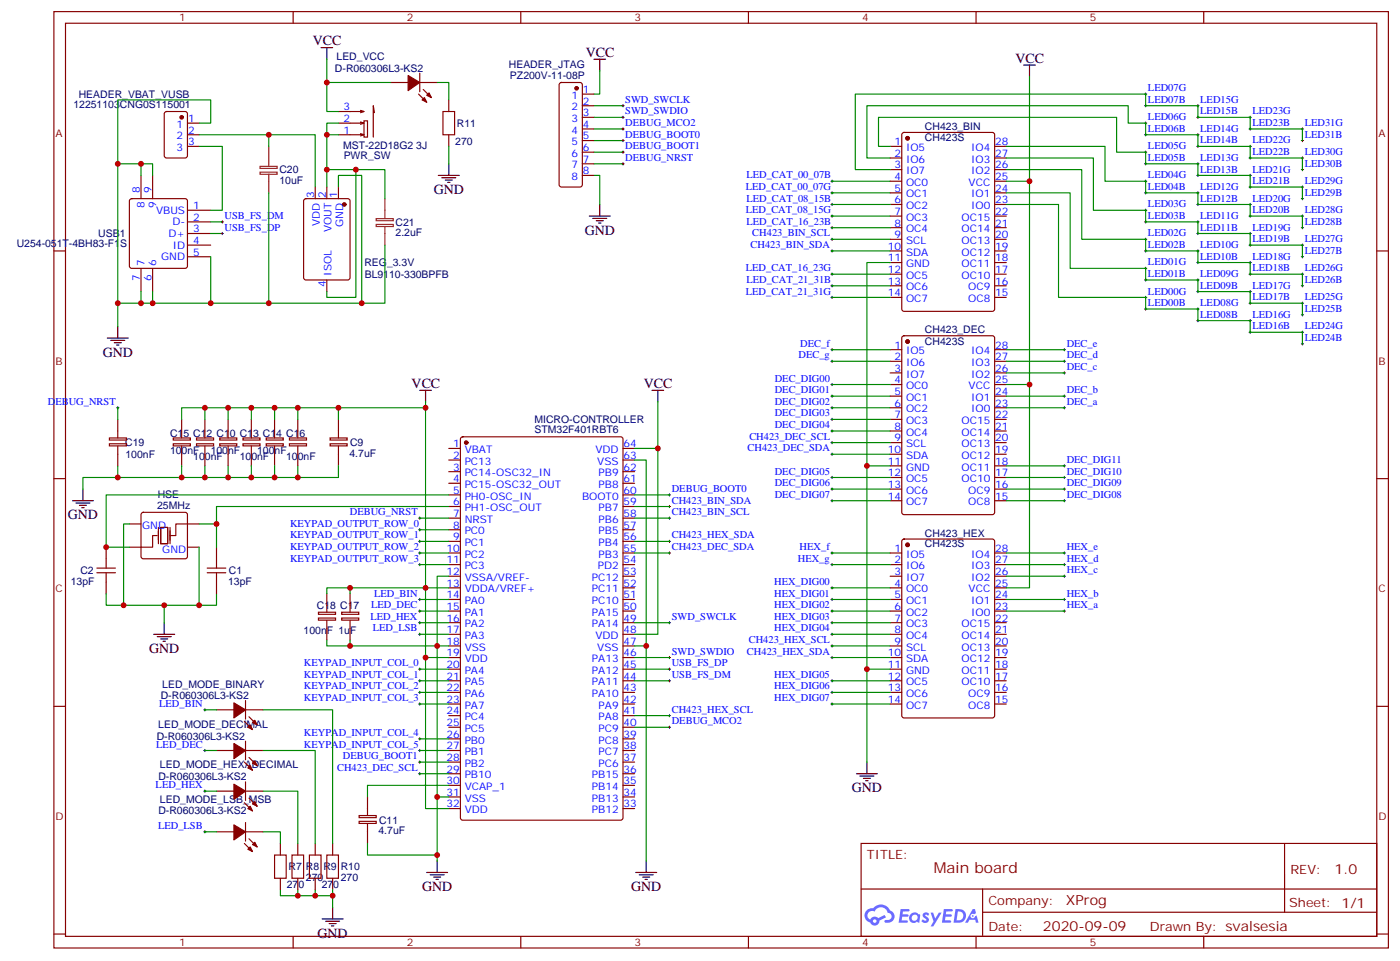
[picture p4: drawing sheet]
<svg xmlns="http://www.w3.org/2000/svg" width="425mm" height="292mm" viewBox="0 0 425 292" stroke-linecap="round" stroke-linejoin="round" font-family="sans-serif">
<g fill="none" stroke="#870000" stroke-width=".35">
<path d="M16.4 3.5h405.3v284.4h-405.3zM19.9 7.1h398.3v277.2h-398.3zM89 3.5v3.6M158.2 3.5v3.6M227.3 3.5v3.6M296.5 3.5v3.6M365.6 3.5v3.6M16.4 76.2h3.5M418.2 76.2h3.5M16.4 145.3h3.5M418.2 145.3h3.5M16.4 214.5h3.5"/>
<path d="M418.2 214.5h3.5M261.5 256.1h156.7v28.2h-156.7zM390.2 256.1v20.9M261.6 270h156.5M298.5 277h119.6M298.5 270v14.1M16.4 283.6h3.5M89 284.3v3.6M158.2 284.3v3.6M227.3 284.3v3.6M296.5 284.3v3.6M365.6 284.3v3.6"/>
<path d="M418.2 283.6h3.5"/>
</g>
<g fill="#5487ff">
<path d="M280.5 277.3a1.22 1.22 0 0 1 1.8 .3l-.4 .5a.47 .47 0 0 0-.4-.4 .47 .47 0 0 0-.5 .2l.2 .3a1.14 1.14 0 0 1 .8 1.7 1.14 1.14 0 0 1-2 0l-.2-.2 .5-.5 .7 .4a.29 .29 0 0 0 .4-.3 .29 .29 0 0 0-.3-.3 1.04 1.04 0 0 1-.6-1.7z"/>
<path d="M273.5 276h2.4l.3 .2-.1 .5-1.8 .1-.2 .8h1.6l.3 .4-.4 .4h-1.6l-.1 1.1h1.7l.2 .3-.2 .3-2.7 .1z"/>
<path d="M286.7 276h2.3l.4 .2-.2 .5-1.8 .1-.1 .8h1.5l.3 .4-.3 .4h-1.6l-.2 1.1h1.7l.2 .3-.2 .3-2.6 .1z"/>
<path d="M295.4 276.1h.7l.4 1.2-.6 .3a.69 .69 0 0 0-1.1 .3 .69 .69 0 0 0 .5 1 .69 .69 0 0 0 .9-.7l.4-.2 .6 2.2h-.8l-.2-.9h-1.7l-.5 .9h-.9z"/>
<path d="M282.7 277.1h.7l.7 1.8 1.1-1.8h.8l-2.5 4.2h-.9l1-1.5z"/>
<path d="M290.2 276.1l-.6 4.1h1.4a2.11 2.11 0 0 0 2.4-2.1 2.11 2.11 0 0 0-2.5-2zM290.9 276.8a1.43 1.43 0 0 1 1.7 1.6 1.43 1.43 0 0 1-2 1.1z"/>
<path d="M276.5 277.7a1.54 1.54 0 0 0 0 2.1 1.54 1.54 0 0 0 2.1 .2l.6 .2 .3-2.3-.1-.2-.5-.1a1.49 1.49 0 0 0-2.4 .1zM276.8 278.7a.95 .95 0 0 1 1.9 0 .95 .95 0 0 1-1.9 0z"/>
<path d="M263.3 276.4a2.18 2.18 0 0 0 1 3.7 1.44 1.44 0 0 0 1.7 1 1.44 1.44 0 0 0 1.1-1.5l2-1-.4-.8-1.9 1a1.47 1.47 0 0 0-2.5 .4 1.39 1.39 0 0 1-.6-1.9 1.39 1.39 0 0 1 2-.5 2.12 2.12 0 0 1 2.1-1.3 2.12 2.12 0 0 1 1.9 1.7 1.14 1.14 0 0 1 1.1 1.4 1.14 1.14 0 0 1-1.6 .8 .43 .43 0 0 0-.6 .3 .43 .43 0 0 0 .4 .5 1.98 1.98 0 0 0 2.6-1.2 1.98 1.98 0 0 0-1.3-2.5 3.1 3.1 0 0 0-5.2-.7l-.9 .1zM265.1 279.7a.55 .55 0 0 1 1.1 0 .55 .55 0 0 1-1.1 0z"/>
<circle cx="295.5" cy="278.1" r=".26"/>
</g>
<g fill="none" stroke="#870000" stroke-width=".35">
<path d="M50.1 34.1l.5-.2h5.6l.7 .4v13l-.4 .6-5.9 .1-.7-.5v-12.9zM56.9 37.4h3.6M109.5 37l1.1 .4h-7.8M109.5 33.5l1.1 .4h-7.8M110.6 36.7h1v4.9h-1zM110.6 37.4l-1.1 .3M110.6 33.9l-1.1 .3M113.7 34.2l-.3-2.1v9.5M118.7 25h5.3M127.1 28.6l2.5 2.4M127.5 25h5.3M127.5 22.2v5.7"/>
<path d="M128.6 27.2l2.4 2.4M134.5 33.9h3.6v7h-3.6zM136.3 30.3v3.6M170.1 25.3l.4-.3h5.7l.5 .3 .2 .5v30.3l-.3 .5-.4 .2h-5.7l-.5-.2-.2-.5v-30.3zM176.9 28.6h3.5M176.9 32.1h3.5M176.9 35.6h3.5M176.9 39.2h3.5M42.8 53.3v7M46.4 53.3v7M56.9 40.9h3.6M56.9 44.4h3.6"/>
<path d="M95.7 56.8v3.5M99.3 56.8v3.5M102.8 56.8v3.5M109.5 40.6l1.1 .3h-7.8M110.6 40.9l-1.1 .4M136.3 40.9v3.5M176.9 42.7h3.5M176.9 46.2h3.5M176.9 49.7h3.5M176.9 53.3h3.5M270.4 44.4h3.5M270.4 48h3.5"/>
<path d="M270.4 51.5h3.5M270.4 55h3.5M270.4 58.6h3.5M274.1 40.4l.5-.2h26.8l.7 .4v53.2l-.4 .7h-27.1l-.6-.4-.1-53.2zM302.1 44.4h3.5M302.1 48h3.5M302.1 51.5h3.5M302.1 55h3.5M302.1 58.6h3.5M39.5 60.5l.5-.2h16.2l.5 .2 .2 .5v19.8l-.2 .5-.5 .2h-16.2l-.5-.2-.2-.5v-19.8zM56.9 78h7.1M56.9 74.4h7.1"/>
<path d="M56.9 70.9h7.1M56.9 67.4h7.1M56.9 63.9h7.1M92.5 60.5l.4-.2h12.7l.7 .5v23.5l-.4 .7h-13l-.6-.4-.1-23.6zM270.4 62.1h3.5M270.4 65.6h3.5M270.4 69.1h3.5M270.4 72.7h3.5M270.4 76.2h3.5M270.4 79.7h3.5M302.1 62.1h3.5M302.1 65.6h3.5"/>
<path d="M302.1 69.1h3.5M302.1 72.7h3.5M302.1 76.2h3.5M302.1 79.7h3.5M42.8 81.5v7M46.4 81.5v7M99.3 85v3.5M270.4 83.3h3.5M270.4 86.8h3.5M270.4 90.3h3.5M302.1 83.3h3.5M302.1 86.8h3.5"/>
<path d="M302.1 90.3h3.5M270.4 106.2h3.5M270.4 109.7h3.5M270.4 113.2h3.5M270.4 116.8h3.5M274.1 102.2l.5-.2h26.8l.7 .4v53.2l-.4 .6-27.1 .1-.6-.5-.1-53.1zM302.1 106.2h3.5M302.1 109.7h3.5M302.1 113.2h3.5M302.1 116.8h3.5M33.2 134.8h5.2v.6h-5.2zM33.2 133h5.2v.6h-5.2z"/>
<path d="M35.8 127.4v5.6M35.8 135.5v6M52.6 134.8h5.2v.6h-5.2zM52.6 133h5.2v.6h-5.2zM55.2 127.4v5.6M55.2 135.5v6M59.7 134.8h5.2v.6h-5.2zM59.7 133h5.2v.6h-5.2zM62.2 127.4v5.6M62.2 135.5v6M66.7 134.8h5.2v.6h-5.2zM66.7 133h5.2v.6h-5.2z"/>
<path d="M69.3 127.4v5.6M69.3 135.5v6M73.8 134.8h5.2v.6h-5.2zM73.8 133h5.2v.6h-5.2zM76.3 127.4v5.6M76.3 135.5v6M80.9 134.8h5.1v.6h-5.1zM80.9 133h5.1v.6h-5.1zM83.4 127.4v5.6M83.4 135.5v6M87.9 134.8h5.2v.6h-5.2zM87.9 133h5.2v.6h-5.2z"/>
<path d="M90.5 127.4v5.6M90.5 135.5v6M100.3 134.8h5.1v.6h-5.1zM100.3 133h5.1v.6h-5.1zM102.8 127.4v5.6M102.8 135.5v6M136.3 136.2h3.5M136.3 139.7h3.5M140.1 132.9l.4-.3h48l.7 .5v115.3l-.4 .6-48.3 .1-.6-.5-.1-115.3zM189.2 136.2h3.6M189.2 139.7h3.6M270.4 120.3h3.5"/>
<path d="M270.4 123.8h3.5M270.4 127.4h3.5M270.4 130.9h3.5M270.4 134.4h3.5M270.4 137.9h3.5M302.1 120.3h3.5M302.1 123.8h3.5M302.1 127.4h3.5M302.1 130.9h3.5M302.1 134.4h3.5M302.1 137.9h3.5M39.3 159.1h3.5"/>
<path d="M43.1 155.8l.4-.2h12.7l.5 .2 .2 .5v12.7l-.2 .5-.5 .2h-12.7l-.5-.2-.2-.5v-12.7zM60.5 159.1h-7.1v3.5h-1.8M136.3 143.2h3.5M136.3 146.8h3.5M136.3 150.3h3.5M136.3 153.8h3.5M136.3 157.3h3.5M189.2 143.2h3.6M189.2 146.8h3.6M189.2 150.3h3.6M189.2 153.8h3.6M189.2 157.3h3.6"/>
<path d="M270.4 141.5h3.5M270.4 145h3.5M270.4 148.5h3.5M270.4 152h3.5M302.1 141.5h3.5M302.1 145h3.5M302.1 148.5h3.5M302.1 152h3.5M29.4 172.5h5.7M29.4 173.9h5.7M32.2 166.2v6.3M32.2 173.9v6.4"/>
<path d="M47.8 162.6h-1.4v3.6h-7.1M48.1 160.2v4.9M48.8 160.2h2.1v4.9h-2.1zM51.6 160.2v4.9M56.9 166.2h3.6M62.9 172.5h5.7M62.9 173.9h5.7M65.8 166.2v6.3M65.8 173.9v6.4M136.3 160.9h3.5M136.3 164.4h3.5M136.3 167.9h3.5"/>
<path d="M136.3 171.4h3.5M136.3 175h3.5M136.3 178.5h3.5M189.2 160.9h3.6M189.2 164.4h3.6M189.2 167.9h3.6M189.2 171.4h3.6M189.2 175h3.6M189.2 178.5h3.6M270.4 167.9h3.5M270.4 171.4h3.5M270.4 175h3.5"/>
<path d="M270.4 178.5h3.5M274.1 163.9l.5-.2h26.8l.7 .4v53.2l-.4 .7h-27.1l-.6-.4-.1-53.2zM302.1 167.9h3.5M302.1 171.4h3.5M302.1 175h3.5M302.1 178.5h3.5M96.7 187.7h5.2v.6h-5.2zM96.7 185.9h5.2v.6h-5.2zM99.3 180.3v5.6M99.3 188.4v6M103.8 187.7h5.2v.6h-5.2zM103.8 185.9h5.2v.6h-5.2z"/>
<path d="M106.3 180.3v5.6M106.3 188.4v6M136.3 182h3.5M136.3 185.6h3.5M136.3 189.1h3.5M136.3 192.6h3.5M136.3 196.1h3.5M136.3 199.7h3.5M189.2 182h3.6M189.2 185.6h3.6M189.2 189.1h3.6M189.2 192.6h3.6"/>
<path d="M189.2 196.1h3.6M189.2 199.7h3.6M270.4 182h3.5M270.4 185.6h3.5M270.4 189.1h3.5M270.4 192.6h3.5M270.4 196.1h3.5M270.4 199.7h3.5M302.1 182h3.5M302.1 185.6h3.5M302.1 189.1h3.5M302.1 192.6h3.5"/>
<path d="M302.1 196.1h3.5M302.1 199.7h3.5M65.8 215.5h5.2M74.2 219.1l2.5 2.4M74.6 212.7v5.7M74.6 215.5h5.3M75.6 217.7l2.5 2.4M136.3 203.2h3.5M136.3 206.7h3.5M136.3 210.3h3.5M136.3 213.8h3.5M136.3 217.3h3.5"/>
<path d="M189.2 203.2h3.6M189.2 206.7h3.6M189.2 210.3h3.6M189.2 213.8h3.6M189.2 217.3h3.6M270.4 203.2h3.5M270.4 206.7h3.5M270.4 210.3h3.5M270.4 213.8h3.5M302.1 203.2h3.5M302.1 206.7h3.5M302.1 210.3h3.5"/>
<path d="M302.1 213.8h3.5M65.8 227.9h5.2M74.2 231.4l2.5 2.5M74.6 227.9h5.3M74.6 225.1v5.6M74.6 237.4v5.7M75.6 230l2.5 2.5M136.3 220.8h3.5M136.3 224.4h3.5M136.3 227.9h3.5M136.3 231.4h3.5M136.3 235h3.5"/>
<path d="M136.3 238.5h3.5M189.2 220.8h3.6M189.2 224.4h3.6M189.2 227.9h3.6M189.2 231.4h3.6M189.2 235h3.6M189.2 238.5h3.6M65.8 252.6h5.2M65.8 240.2h5.2M74.2 256.1l2.5 2.5M74.2 243.8l2.5 2.4M74.6 252.6h5.3"/>
<path d="M74.6 249.8v5.6M74.6 240.2h5.3M75.6 254.7l2.5 2.5M75.6 242.4l2.5 2.4M83.4 259.6h3.5v7.1h-3.5zM85.2 256.1v3.5M88.7 259.6h3.5v7.1h-3.5zM90.5 256.1v3.5M94 259.6h3.5v7.1h-3.5zM95.7 256.1v3.5M99.3 259.6h3.5v7.1h-3.5zM101 256.1v3.5"/>
<path d="M109.1 249.4h5.2v.6h-5.2zM109.1 247.7h5.2v.6h-5.2zM111.6 242v5.7M111.6 250.1v6M136.3 242h3.5M136.3 245.5h3.5M189.2 242h3.6M189.2 245.5h3.6M85.2 266.7v3.5M90.5 266.7v3.5M95.7 266.7v3.5M101 266.7v3.5"/>
</g>
<g fill="#870000" stroke="#870000" stroke-width=".35">
<path d="M76.7 256.5l.7-.7 .7 1.4z"/>
<path d="M75.3 257.9l.7-.7 .7 1.4z"/>
<path d="M71 250.5l3.6 2.1-3.6 2.5z"/>
<path d="M76.7 244.1l.7-.7 .7 1.4z"/>
<path d="M75.3 245.5l.7-.7 .7 1.4z"/>
<path d="M71 238.1l3.6 2.1-3.6 2.5z"/>
<path d="M76.7 231.8l.7-.7 .7 1.4z"/>
<path d="M75.3 233.2l.7-.7 .7 1.4z"/>
<path d="M71 225.8l3.6 2.1-3.6 2.5z"/>
<path d="M76.7 219.4l.7-.7 .7 1.4z"/>
<path d="M76 220.1l.7 1.4-1.4-.7z"/>
<path d="M71 213.4l3.6 2.1-3.6 2.5z"/>
<path d="M129.6 28.9l.7-.7 .7 1.4z"/>
<path d="M128.2 30.3l.7-.7 .7 1.4z"/>
<path d="M124 22.9l3.5 2.1-3.5 2.5z"/>
<circle cx="141.6" cy="134.4" r=".53"/>
<circle cx="55.2" cy="35.6" r=".53"/>
<circle cx="275.7" cy="42" r=".53"/>
<circle cx="275.7" cy="103.7" r=".53"/>
<circle cx="275.7" cy="165.5" r=".53"/>
<circle cx="104.6" cy="62.1" r=".53"/>
<circle cx="175.1" cy="26.8" r=".53"/>
</g>
<g fill="none" stroke="#000" stroke-width=".35">
<path d="M97.5 14.5h3.5M99.3 14.5v3.5M180.4 18h3.5M182.2 18v3.5M310.9 19.8h3.6M312.7 19.8v3.5M133.1 53.3h6.4M134.2 54h4.2M135.3 54.7h2.1M136 55.4h.7M136.3 49.7v3.6M179 65.6h6.3"/>
<path d="M180.1 66.3h4.2M181.1 67h2.1M181.8 67.7h.7M182.2 62.1v3.5M35.8 99.1v3.6M32.6 102.7h6.3M33.7 103.4h4.2M34.7 104.1h2.1M35.4 104.8h.7M127.5 118.5h3.5M129.3 118.5v3.6M198 118.5h3.6"/>
<path d="M199.8 118.5v3.6M22 152h6.4M23.1 152.8h4.2M24.1 153.5h2.1M24.8 154.2h.7M25.2 148.5v3.5M46.7 192.6h6.4M47.8 193.3h4.2M48.8 194h2.1M49.5 194.7h.7M49.9 189.1v3.5M260.1 235h6.4"/>
<path d="M261.2 235.7h4.2M262.3 236.4h2.1M263 237.1h.7M263.3 231.4v3.6M97.9 279h6.3M98.9 279.8h4.3M101 275.5v3.5M129.6 264.9h6.4M130.7 265.6h4.2M131.7 266.3h2.1M132.4 267.1h.7M132.8 261.4v3.5"/>
<path d="M193.1 264.9h6.4M194.2 265.6h4.2M195.2 266.3h2.1M195.9 267.1h.7M196.3 261.4v3.5M100 280.5h2.1M100.7 281.2h.7"/>
</g>
<g fill="none" stroke="#008700" stroke-width=".35">
<path d="M99.3 18v15.9h3.5M60.5 37.4h3.5v-7.1h-28.2v19.4M99.3 25h19.4M102.8 37.4h-3.5v19.4M132.8 25h3.5v5.3M180.4 32.1h8.8M180.4 35.6h8.8M180.4 39.2h8.8M182.2 21.5v7.1h-1.8M312.7 23.3v31.7h-7.1M42.8 49.7v3.6M46.4 53.3v-3.6h-10.6v42.4h28.2v-14.1"/>
<path d="M60.5 40.9h35.2v15.9M60.5 44.4h7v19.5h-3.5M81.6 40.9v3.5M81.6 58.6v33.5M99.3 40.9h3.5M99.3 51.5h17.6v8.8M102.8 56.8v-3.5h7.1v38.8h-45.9M108.1 51.5v38.8h-8.8v-1.8M136.3 44.4v5.3M180.4 53.3h1.8v8.8M180.4 49.7h8.8M180.4 42.7h8.8"/>
<path d="M180.4 46.2h8.8M252.7 55h17.7M252.7 58.6h17.7M270.4 44.4h-3.6v-8.8h72.4v10.6h8.8v3.5h15.9v3.6h15.8v3.5h15.9v3.5M270.4 48h-7.1v-15.9h79.4v5.3h5.3v3.5h15.9v3.5h15.8v3.6h15.9v3.5M305.6 58.6h19.4v22.9h23v3.5h15.9v3.5h15.8v3.6h15.9v3.5M305.6 51.5h23v21.2h19.4v3.5h15.9v3.5h15.8v3.6h15.9v3.5M305.6 48h26.5v15.9h15.9v3.5h15.9v3.5h15.8v3.5h15.9v3.6M305.6 44.4h30v10.6h12.4v3.6h15.9v3.5h15.8v3.5h15.9v3.5M312.7 55v61.8h-7.1M395.6 42.7v-3.5h-15.9v-3.6h-15.8v-3.5h-15.9v-3.5h-88.2v22.9h10.6M64 67.4h3.5"/>
<path d="M64 70.9h3.5M116.9 74.4v17.7h-7M252.7 62.1h17.7M252.7 65.6h17.7M252.7 69.1h17.7M252.7 72.7h17.7M252.7 76.2h17.7M270.4 79.7h-7.1v61.8M305.6 62.1h15.9v28.2h26.5v3.5h15.9v3.6h15.8v3.5h15.9v3.5M35.8 92.1v7M42.8 88.5v3.6M46.4 88.5v3.6"/>
<path d="M252.7 83.3h17.7M252.7 86.8h17.7M252.7 90.3h17.7M252.7 106.2h17.7M252.7 109.7h17.7M252.7 116.8h17.7M305.6 106.2h17.7M305.6 109.7h17.7M305.6 113.2h17.7M312.7 116.8v61.7h-7.1M35.8 123.8v3.6M62.2 123.8v3.6"/>
<path d="M69.3 123.8v3.6M76.3 123.8v3.6M83.4 123.8v3.6M90.5 123.8v3.6M102.8 123.8v3.6M129.3 122.1v77.6h7M129.3 123.8h-74.1v3.6M192.8 139.7h3.5v121.7M192.8 136.2h7M199.8 122.1v70.5h-7M252.7 120.3h17.7M252.7 123.8h17.7"/>
<path d="M252.7 127.4h17.7M252.7 130.9h17.7M252.7 137.9h17.7M252.7 134.4h17.7M305.6 120.3h17.7M305.6 123.8h17.7M35.8 141.5v3.5h19.4M35.8 145h-10.6v3.5M39.3 159.1h-1.8v24.7M55.2 141.5v3.5h47.6v-3.5M62.2 141.5v3.5M65.8 159.1v7.1"/>
<path d="M69.3 141.5v3.5M76.3 141.5v3.5M83.4 141.5v3.5M90.5 141.5v3.5M127.5 157.3h8.8M136.3 150.3h-104.1v15.9h7.1M136.3 153.8h-70.5v5.3h-5.3M192.8 150.3h10.5M192.8 157.3h10.5M192.8 153.8h10.5M252.7 145h17.7M252.7 148.5h17.7"/>
<path d="M252.7 152h17.7M270.4 141.5h-7.1v61.7M305.6 145h17.7M305.6 148.5h17.7M305.6 152h17.7M305.6 141.5h17.7M60.5 166.2v17.6M106.3 178.5h-7v1.8M127.5 171.4h8.8M127.5 167.9h8.8M127.5 164.4h8.8M127.5 160.9h8.8"/>
<path d="M136.3 175h-3.5v21.1h-33.5v-1.7M136.3 178.5h-30v1.8M192.8 167.9h10.5M192.8 164.4h10.5M252.7 171.4h17.7M252.7 167.9h17.7M252.7 178.5h17.7M305.6 175h17.7M305.6 171.4h17.7M305.6 167.9h17.7M32.2 180.3v3.5h17.7M65.8 180.3v3.5h-15.9v5.3"/>
<path d="M106.3 194.4v1.7M127.5 185.6h8.8M127.5 182h8.8M127.5 189.1h8.8M127.5 192.6h8.8M129.3 199.7v45.8h7M136.3 196.1h-3.5v45.9M192.8 199.7h10.5M192.8 196.1h3.5M192.8 189.1h10.5M252.7 199.7h17.7M252.7 196.1h17.7"/>
<path d="M252.7 185.6h17.7M252.7 182h17.7M252.7 189.1h17.7M252.7 192.6h17.7M305.6 185.6h17.7M305.6 182h17.7M62.2 215.5h3.6M79.9 215.5h21.1v40.6M127.5 206.7h8.8M127.5 203.2h8.8M127.5 210.3h8.8M127.5 213.8h8.8"/>
<path d="M192.8 206.7h10.5M192.8 203.2h10.5M192.8 217.3h10.5M252.7 206.7h17.7M252.7 210.3h17.7M252.7 213.8h17.7M270.4 203.2h-7.1v28.2M62.2 227.9h3.6M79.9 227.9h15.8v28.2M127.5 231.4h8.8M127.5 235h8.8M127.5 227.9h8.8"/>
<path d="M127.5 224.4h8.8M136.3 238.5h-24.7v3.5M192.8 220.8h10.5M62.2 252.6h3.6M62.2 240.2h3.6M79.9 252.6h5.3v3.5M79.9 240.2h10.6v15.9M111.6 256.1v3.5h21.2M136.3 242h-3.5v19.4M85.2 270.2v1.8h15.8v-1.8M90.5 270.2v1.8M95.7 270.2v1.8"/>
<path d="M101 272v3.5"/>
</g>
<g fill="none" stroke="#000" stroke-width=".3">
<path d="M188.9 32.1h.7M188.9 35.6h.7M188.9 39.2h.7M189.2 31.8v.7M189.2 35.3v.7M189.2 38.8v.7M347.6 37.4h.7M347.6 28.6h.7M347.6 32.1h.7M348 28.2v.7M348 31.8v.7M348 37v.7"/>
<path d="M363.5 32.1h.7M363.5 35.6h.7M363.9 31.8v.7M363.9 35.3v.7M379.4 35.6h.7M379.4 39.2h.7M379.7 35.3v.7M379.7 38.8v.7M395.3 39.2h.7M395.6 38.8v.7M188.9 46.2h.7M188.9 49.7h.7"/>
<path d="M188.9 42.7h.7M189.2 42.3v.7M189.2 45.9v.7M189.2 49.4v.7M252.4 55h.7M252.4 58.6h.7M252.7 54.7v.7M252.7 58.2v.7M347.6 55h.7M347.6 46.2h.7M347.6 58.6h.7M347.6 49.7h.7"/>
<path d="M347.6 40.9h.7M348 40.6v.7M348 45.9v.7M348 49.4v.7M348 54.7v.7M348 58.2v.7M363.5 58.6h.7M363.5 49.7h.7M363.5 40.9h.7M363.5 44.4h.7M363.5 53.3h.7M363.9 40.6v.7"/>
<path d="M363.9 44.1v.7M363.9 49.4v.7M363.9 52.9v.7M363.9 58.2v.7M379.4 44.4h.7M379.4 53.3h.7M379.4 48h.7M379.4 56.8h.7M379.7 44.1v.7M379.7 47.6v.7M379.7 52.9v.7M379.7 56.4v.7"/>
<path d="M395.3 48h.7M395.3 56.8h.7M395.3 42.7h.7M395.3 51.5h.7M395.6 42.3v.7M395.6 47.6v.7M395.6 51.2v.7M395.6 56.4v.7M395.6 60v.7M67.2 70.9h.7M67.2 67.4h.7M67.5 67v.7"/>
<path d="M67.5 70.6v.7M252.4 72.7h.7M252.4 76.2h.7M252.4 62.1h.7M252.4 65.6h.7M252.4 69.1h.7M252.7 61.7v.7M252.7 65.3v.7M252.7 68.8v.7M252.7 72.3v.7M252.7 75.8v.8M347.6 67.4h.7"/>
<path d="M347.6 72.7h.7M347.6 63.9h.7M347.6 76.2h.7M348 63.5v.7M348 67v.7M348 72.3v.7M348 75.8v.8M363.5 70.9h.7M363.5 67.4h.7M363.5 76.2h.7M363.5 62.1h.7M363.5 79.7h.7"/>
<path d="M363.9 61.7v.7M363.9 67v.7M363.9 70.6v.7M363.9 75.8v.8M363.9 79.4v.7M379.4 70.9h.7M379.4 62.1h.7M379.4 79.7h.7M379.4 65.6h.7M379.4 74.4h.7M379.7 61.7v.7M379.7 65.3v.7"/>
<path d="M379.7 70.6v.7M379.7 74.1v.7M379.7 79.4v.7M395.3 65.6h.7M395.3 74.4h.7M395.3 60.3h.7M395.3 69.1h.7M395.3 78h.7M395.6 65.3v.7M395.6 68.8v.7M395.6 74.1v.7M395.6 77.6v.7"/>
<path d="M252.4 90.3h.7M252.4 83.3h.7M252.4 86.8h.7M252.7 82.9v.7M252.7 86.4v.7M252.7 90v.7M347.6 90.3h.7M347.6 81.5h.7M347.6 93.8h.7M347.6 85h.7M348 81.1v.7M348 84.7v.7"/>
<path d="M348 90v.7M348 93.5v.7M363.5 93.8h.7M363.5 85h.7M363.5 88.5h.7M363.5 97.4h.7M363.9 84.7v.7M363.9 88.2v.7M363.9 93.5v.7M363.9 97v.7M379.4 88.5h.7M379.4 97.4h.7"/>
<path d="M379.4 83.3h.7M379.4 92.1h.7M379.7 82.9v.7M379.7 88.2v.7M379.7 91.7v.7M379.7 97v.7M395.3 83.3h.7M395.3 92.1h.7M395.3 86.8h.7M395.3 95.6h.7M395.6 82.9v.7M395.6 86.4v.7"/>
<path d="M395.6 91.7v.7M395.6 95.2v.8M252.4 116.8h.7M252.4 109.7h.7M252.4 106.2h.7M252.7 105.8v.7M252.7 109.4v.7M252.7 116.4v.7M252.7 119.9v.7M322.9 109.7h.7M322.9 106.2h.7M322.9 113.2h.7"/>
<path d="M323.3 105.8v.7M323.3 109.4v.7M323.3 112.9v.7M323.3 119.9v.7M379.4 100.9h.7M379.7 100.5v.7M395.3 100.9h.7M395.3 104.4h.7M395.6 100.5v.7M395.6 104.1v.7M35.4 123.8h.7M35.8 123.5v.7"/>
<path d="M252.4 130.9h.7M252.4 127.4h.7M252.4 123.8h.7M252.4 120.3h.7M252.4 137.9h.7M252.4 134.4h.7M252.7 123.5v.7M252.7 127v.7M252.7 130.5v.7M252.7 134.1v.7M252.7 137.6v.7M322.9 123.8h.7"/>
<path d="M322.9 120.3h.7M323.3 123.5v.7M127.1 157.3h.7M127.5 157v.7M203 157.3h.7M203 150.3h.7M203 153.8h.7M203.3 149.9v.7M203.3 153.5v.7M203.3 157v.7M252.4 145h.7M252.4 148.5h.7"/>
<path d="M252.4 152h.7M252.7 144.6v.7M252.7 148.2v.7M252.7 151.7v.7M322.9 141.5h.7M322.9 145h.7M322.9 148.5h.7M322.9 152h.7M323.3 141.1v.7M323.3 144.6v.7M323.3 148.2v.7M323.3 151.7v.7"/>
<path d="M127.1 171.4h.7M127.1 167.9h.7M127.1 164.4h.7M127.1 160.9h.7M127.5 160.5v.7M127.5 164v.7M127.5 167.6v.7M127.5 171.1v.7M203 167.9h.7M203 164.4h.7M203.3 164v.7M203.3 167.6v.7"/>
<path d="M252.4 178.5h.7M252.4 171.4h.7M252.4 167.9h.7M252.7 167.6v.7M252.7 171.1v.7M252.7 178.2v.7M322.9 171.4h.7M322.9 167.9h.7M322.9 175h.7M323.3 167.6v.7M323.3 171.1v.7M323.3 174.6v.7"/>
<path d="M127.1 192.6h.7M127.1 189.1h.7M127.1 185.6h.7M127.1 182h.7M127.5 181.7v.7M127.5 185.2v.7M127.5 188.7v.7M127.5 192.3v.7M203 199.7h.7M203 189.1h.7M203.3 188.7v.7M203.3 199.3v.7"/>
<path d="M252.4 199.7h.7M252.4 192.6h.7M252.4 189.1h.7M252.4 185.6h.7M252.4 182h.7M252.4 196.1h.7M252.7 181.7v.7M252.7 185.2v.7M252.7 188.7v.7M252.7 192.3v.7M252.7 195.8v.7M252.7 199.3v.7"/>
<path d="M322.9 185.6h.7M322.9 182h.7M323.3 181.7v.7M323.3 185.2v.7M61.9 215.5h.7M62.2 215.2v.7M127.1 206.7h.7M127.1 203.2h.7M127.1 213.8h.7M127.1 210.3h.7M127.5 202.8v.8M127.5 206.4v.7"/>
<path d="M127.5 209.9v.7M127.5 213.4v.7M203 206.7h.7M203 203.2h.7M203 217.3h.7M203.3 202.8v.8M203.3 206.4v.7M203.3 217v.7M252.4 206.7h.7M252.4 213.8h.7M252.4 210.3h.7M252.7 206.4v.7"/>
<path d="M252.7 209.9v.7M252.7 213.4v.7M61.9 227.9h.7M62.2 227.5v.7M62.2 239.9v.7M127.1 231.4h.7M127.1 235h.7M127.1 227.9h.7M127.1 224.4h.7M127.5 224v.7M127.5 227.5v.7M127.5 231.1v.7"/>
<path d="M127.5 234.6v.7M203 220.8h.7M203.3 220.5v.7M61.9 240.2h.7M61.9 252.6h.7M62.2 252.2v.7"/>
</g>
<path d="M79 50.5h5.2v.7h-5.2zM79 52.3h5.2v.6h-5.2zM81.6 44.4v6M81.6 52.9v5.7M114.3 66.4h5.2v.6h-5.2zM114.3 68.2h5.2v.6h-5.2zM116.9 60.3v6M116.9 68.8v5.6" fill="none" stroke="#8c2424" stroke-width=".35"/>
<g fill="#c00">
<circle cx="129.3" cy="199.7" r=".88"/>
<circle cx="132.8" cy="242" r=".88"/>
<circle cx="199.8" cy="136.2" r=".88"/>
<circle cx="196.3" cy="196.1" r=".88"/>
<circle cx="64" cy="92.1" r=".88"/>
<circle cx="42.8" cy="49.7" r=".88"/>
<circle cx="35.8" cy="92.1" r=".88"/>
<circle cx="99.3" cy="40.9" r=".88"/>
<circle cx="35.8" cy="49.7" r=".88"/>
<circle cx="42.8" cy="92.1" r=".88"/>
<circle cx="46.4" cy="92.1" r=".88"/>
<circle cx="263.3" cy="203.2" r=".88"/>
<circle cx="263.3" cy="141.5" r=".88"/>
<circle cx="312.7" cy="55" r=".88"/>
<circle cx="312.7" cy="116.8" r=".88"/>
<circle cx="132.8" cy="259.6" r=".88"/>
<circle cx="90.5" cy="145" r=".88"/>
<circle cx="83.4" cy="145" r=".88"/>
<circle cx="76.3" cy="145" r=".88"/>
<circle cx="69.3" cy="145" r=".88"/>
<circle cx="129.3" cy="123.8" r=".88"/>
<circle cx="62.2" cy="123.8" r=".88"/>
<circle cx="69.3" cy="123.8" r=".88"/>
<circle cx="76.3" cy="123.8" r=".88"/>
<circle cx="83.4" cy="123.8" r=".88"/>
<circle cx="90.5" cy="123.8" r=".88"/>
<circle cx="102.8" cy="123.8" r=".88"/>
<circle cx="62.2" cy="145" r=".88"/>
<circle cx="132.8" cy="196.1" r=".88"/>
<circle cx="106.3" cy="196.1" r=".88"/>
<circle cx="95.7" cy="272" r=".88"/>
<circle cx="90.5" cy="272" r=".88"/>
<circle cx="101" cy="272" r=".88"/>
<circle cx="99.3" cy="25" r=".88"/>
<circle cx="37.5" cy="183.8" r=".88"/>
<circle cx="32.2" cy="166.2" r=".88"/>
<circle cx="49.9" cy="183.8" r=".88"/>
<circle cx="60.5" cy="183.8" r=".88"/>
<circle cx="65.8" cy="159.1" r=".88"/>
<circle cx="55.2" cy="145" r=".88"/>
<circle cx="35.8" cy="145" r=".88"/>
<circle cx="81.6" cy="40.9" r=".88"/>
<circle cx="81.6" cy="92.1" r=".88"/>
<circle cx="99.3" cy="51.5" r=".88"/>
<circle cx="109.9" cy="92.1" r=".88"/>
<circle cx="129.3" cy="178.5" r=".88"/>
<circle cx="106.3" cy="178.5" r=".88"/>
<circle cx="108.1" cy="51.5" r=".88"/>
</g>
<text font-size="4.6" fill="#800" x="283.6" y="265.1">Main board</text>
<g font-size="4.2">
<text x="95" y="13.8">VCC</text>
<text x="177.9" y="17.3">VCC</text>
<text x="308.5" y="19.1">VCC</text>
<text x="131.7" y="58.9">GND</text>
<text x="177.6" y="71.3">GND</text>
<text x="31.2" y="108.3">GND</text>
<text x="125" y="117.8">VCC</text>
<text x="195.6" y="117.8">VCC</text>
<text x="20.6" y="157.7">GND</text>
<text x="45.3" y="198.3">GND</text>
<text x="258.7" y="240.6">GND</text>
<text x="128.2" y="270.6">GND</text>
<text x="191.7" y="270.6">GND</text>
<text x="96.4" y="284.7">GND</text>
</g>
<g font-size="4.2" fill="#800">
<text x="405.3" y="265.4">1.0</text>
<text x="323.7" y="274.9">XProg</text>
<text x="316.8" y="282.7">2020-09-09</text>
</g>
<g font-size="3.9" fill="#800">
<text x="263.3" y="260.7">TITLE:</text>
<text x="391.9" y="265.4">REV:</text>
<text x="300.2" y="274.9">Company:</text>
<text x="391.6" y="275.5">Sheet: 1/1</text>
<text x="300.2" y="282.6">Date:</text>
<text x="349.3" y="282.7">Drawn By: svalsesia</text>
</g>
<g font-size="3.2" fill="#800">
<text x="54.5" y="6.5">1</text>
<text x="123.6" y="6.5">2</text>
<text x="192.8" y="6.5">3</text>
<text x="261.9" y="6.5">4</text>
<text x="331" y="6.5">5</text>
<text x="16.9" y="41.6">A</text>
<text x="418.7" y="41.6">A</text>
<text x="16.9" y="110.8">B</text>
<text x="418.7" y="110.8">B</text>
<text x="16.9" y="179.9">C</text>
<text x="418.7" y="179.9">C</text>
<text x="16.9" y="249.1">D</text>
<text x="418.7" y="249.1">D</text>
<text x="54.5" y="287.3">1</text>
<text x="123.6" y="287.3">2</text>
<text x="192.8" y="287.3">3</text>
<text x="261.9" y="287.3">4</text>
<text x="331" y="287.3">5</text>
</g>
<g font-size="3.2" fill="#000080">
<text x="101.7" y="21.8">D-R060306L3-KS2</text>
<text x="102.2" y="18.3">LED_VCC</text>
<text x="154.6" y="20.8">HEADER_JTAG</text>
<text x="154.9" y="24">PZ200V-11-08P</text>
<text x="23.9" y="29.6">HEADER_VBAT_VUSB</text>
<text x="22.3" y="32.8">12251103CNG0S115001</text>
<text x="138.8" y="38.5">R11</text>
<text x="281" y="39.5">CH423_BIN</text>
<text x="104.2" y="45.2">MST-22D18G2 3J</text>
<text x="138.3" y="43.9">270</text>
<text x="281" y="42.7">CH423S</text>
<text x="84.9" y="52.7">C20</text>
<text x="104.4" y="48.3">PWR_SW</text>
<text x="84.9" y="55.8">10uF</text>
<text x="120.2" y="71.7">2.2uF</text>
<text x="120.2" y="68.6">C21</text>
<text x="5.1" y="75">U254-051T-4BH83-F1S</text>
<text x="29.8" y="72.1">USB1</text>
<text x="110.7" y="80.8">REG_3.3V</text>
<text x="110.8" y="84.4">BL9110-330BPFB</text>
<text x="281" y="101.2">CH423_DEC</text>
<text x="281" y="104.8">CH423S</text>
<text x="162.3" y="131.6">STM32F401RBT6</text>
<text x="162.3" y="128.4">MICRO-CONTROLLER</text>
<text x="38" y="135.6">C19</text>
<text x="51.6" y="137.9">100nF</text>
<text x="51.6" y="132.6">C15 C12 C10 C13 C14 C16</text>
<text x="64" y="137.9">100nF</text>
<text x="78.1" y="137.9">100nF</text>
<text x="106.3" y="135.6">C9</text>
<text x="38.1" y="139.1">100nF</text>
<text x="58.7" y="139.7">100nF</text>
<text x="72.8" y="139.7">100nF</text>
<text x="86.9" y="139.7">100nF</text>
<text x="106.2" y="138.7">4.7uF</text>
<text x="47.7" y="154.5">25MHz</text>
<text x="47.9" y="151.3">HSE</text>
<text x="281" y="166.2">CH423S</text>
<text x="281" y="163">CH423_HEX</text>
<text x="21.5" y="177.6">13pF</text>
<text x="24.4" y="174.3">C2</text>
<text x="69.3" y="177.6">13pF</text>
<text x="69.5" y="174.3">C1</text>
<text x="96.3" y="185">C18 C17</text>
<text x="92.2" y="192.6">100nF 1uF</text>
<text x="49.3" y="208.8">LED_MODE_BINARY</text>
<text x="48.8" y="212.3">D-R060306L3-KS2</text>
<text x="48.1" y="221.2">LED_MODE_DECIMAL</text>
<text x="47.6" y="224.6">D-R060306L3-KS2</text>
<text x="48.6" y="233.3">LED_MODE_HEXADECIMAL</text>
<text x="48.1" y="236.7">D-R060306L3-KS2</text>
<text x="48.6" y="243.9">LED_MODE_LSB_MSB</text>
<text x="48.1" y="247.3">D-R060306L3-KS2</text>
<text x="115.2" y="250.2">C11</text>
<text x="115" y="253.4">4.7uF</text>
<text x="87.1" y="269.7">270</text>
<text x="87.6" y="264.3">R7</text>
<text x="92.9" y="267.5">270</text>
<text x="92.9" y="264.3">R8</text>
<text x="97.7" y="269.7">270</text>
<text x="98.2" y="264.3">R9</text>
<text x="103.5" y="267.5">270</text>
<text x="103.5" y="264.3">R10</text>
</g>
<g font-size="3.2" fill="#00f">
<text x="173.6" y="30">1</text>
<text x="177.1" y="28.2">1</text>
<text x="348.7" y="27.7">LED07G</text>
<text x="104.3" y="33.5">3</text>
<text x="173.6" y="33.5">2</text>
<text x="177.1" y="31.8">2</text>
<text x="177.1" y="35.3">3</text>
<text x="189.9" y="31.2">SWD_SWCLK</text>
<text x="189.9" y="34.7">SWD_SWDIO</text>
<text x="348.7" y="31.2">LED07B</text>
<text x="364.6" y="31.2">LED15G</text>
<text x="364.6" y="34.7">LED15B</text>
<text x="380.4" y="34.7">LED23G</text>
<text x="53.6" y="38.8">1</text>
<text x="57.1" y="37">1</text>
<text x="57.1" y="40.6">2</text>
<text x="104.3" y="40.6">1</text>
<text x="104.3" y="37">2</text>
<text x="173.6" y="37">3</text>
<text x="173.6" y="40.6">4</text>
<text x="177.1" y="38.8">4</text>
<text x="189.9" y="38.3">DEBUG_MCO2</text>
<text x="189.9" y="41.8">DEBUG_BOOT0</text>
<text x="348.7" y="36.5">LED06G</text>
<text x="348.7" y="40">LED06B</text>
<text x="364.6" y="40">LED14G</text>
<text x="380.4" y="38.3">LED23B</text>
<text x="396.3" y="38.3">LED31G</text>
<text x="396.3" y="41.8">LED31B</text>
<text x="53.6" y="42.3">2</text>
<text x="53.6" y="45.9">3</text>
<text x="57.1" y="44.1">3</text>
<text x="173.6" y="44.1">5</text>
<text x="173.6" y="47.6">6</text>
<text x="177.1" y="42.3">5</text>
<text x="177.1" y="45.9">6</text>
<text x="189.9" y="45.3">DEBUG_BOOT1</text>
<text x="271.7" y="44.1">1</text>
<text x="271.7" y="47.6">2</text>
<text x="275.2" y="45.9">IO5</text>
<text x="295" y="45.9">IO4</text>
<text x="302.3" y="47.6">27</text>
<text x="302.3" y="44.1">28</text>
<text x="348.7" y="45.3">LED05G</text>
<text x="364.6" y="43.6">LED14B</text>
<text x="380.4" y="43.6">LED22G</text>
<text x="380.4" y="47.1">LED22B</text>
<text x="396.3" y="47.1">LED30G</text>
<text x="173.6" y="51.2">7</text>
<text x="177.1" y="49.4">7</text>
<text x="177.1" y="52.9">8</text>
<text x="189.9" y="48.9">DEBUG_NRST</text>
<text x="271.7" y="51.2">3</text>
<text x="275.2" y="49.4">IO6</text>
<text x="275.2" y="52.9">IO7</text>
<text x="295" y="52.9">IO2</text>
<text x="295" y="49.4">IO3</text>
<text x="302.3" y="51.2">26</text>
<text x="348.7" y="48.9">LED05B</text>
<text x="364.6" y="48.9">LED13G</text>
<text x="364.6" y="52.4">LED13B</text>
<text x="380.4" y="52.4">LED21G</text>
<text x="396.3" y="50.6">LED30B</text>
<text x="42.5" y="58.6" transform="rotate(-90 42.5 58.6)">8</text>
<text x="46" y="58.6" transform="rotate(-90 46 58.6)">9</text>
<text x="173.6" y="54.7">8</text>
<text x="226.5" y="57.7">LED_CAT_00_07G</text>
<text x="226.7" y="54.2">LED_CAT_00_07B</text>
<text x="271.7" y="54.7">4</text>
<text x="271.7" y="58.2">5</text>
<text x="275.2" y="56.4">OC0</text>
<text x="275.2" y="60">OC1</text>
<text x="294.2" y="56.4">VCC</text>
<text x="295" y="60">IO1</text>
<text x="302.3" y="58.2">24</text>
<text x="302.3" y="54.7">25</text>
<text x="348.7" y="54.2">LED04G</text>
<text x="348.7" y="57.7">LED04B</text>
<text x="364.6" y="57.7">LED12G</text>
<text x="380.4" y="55.9">LED21B</text>
<text x="396.3" y="55.9">LED29G</text>
<text x="396.3" y="59.4">LED29B</text>
<text x="43.9" y="63" transform="rotate(-90 43.9 63)">8</text>
<text x="47.4" y="64.9">VBUS</text>
<text x="47.4" y="63" transform="rotate(-90 47.4 63)">9</text>
<text x="58.7" y="63.5">1</text>
<text x="95.4" y="60.1" transform="rotate(-90 95.4 60.1)">3</text>
<text x="98.9" y="60.1" transform="rotate(-90 98.9 60.1)">2</text>
<text x="102.4" y="60.1" transform="rotate(-90 102.4 60.1)">1</text>
<text x="226.5" y="64.7">LED_CAT_08_15G</text>
<text x="226.7" y="61.2">LED_CAT_08_15B</text>
<text x="271.7" y="61.7">6</text>
<text x="271.7" y="65.3">7</text>
<text x="275.2" y="63.5">OC2</text>
<text x="295" y="63.5">IO0</text>
<text x="302.3" y="65.3">22</text>
<text x="302.3" y="61.7">23</text>
<text x="348.7" y="63">LED03G</text>
<text x="364.6" y="61.2">LED12B</text>
<text x="380.4" y="61.2">LED20G</text>
<text x="380.4" y="64.7">LED20B</text>
<text x="396.3" y="64.7">LED28G</text>
<text x="51.2" y="72">D+</text>
<text x="52.3" y="68.4">D-</text>
<text x="58.7" y="70.6">3</text>
<text x="58.7" y="67">2</text>
<text x="68.2" y="70">USB_FS_DP</text>
<text x="68.2" y="66.5">USB_FS_DM</text>
<text x="97.2" y="68.7" transform="rotate(-90 97.2 68.7)">VDD</text>
<text x="100.7" y="70.6" transform="rotate(-90 100.7 70.6)">VOUT</text>
<text x="104.2" y="68.9" transform="rotate(-90 104.2 68.9)">GND</text>
<text x="226.7" y="68.3">LED_CAT_16_23B</text>
<text x="228.5" y="71.8">CH423_BIN_SCL</text>
<text x="271.7" y="68.8">8</text>
<text x="275.2" y="67">OC3</text>
<text x="275.2" y="70.6">OC4</text>
<text x="292.1" y="70.6">OC14</text>
<text x="292.1" y="67">OC15</text>
<text x="302.3" y="68.8">21</text>
<text x="348.7" y="71.8">LED02G</text>
<text x="348.7" y="66.5">LED03B</text>
<text x="364.6" y="66.5">LED11G</text>
<text x="364.6" y="70">LED11B</text>
<text x="380.4" y="70">LED19G</text>
<text x="396.3" y="68.3">LED28B</text>
<text x="52.5" y="75.5">ID</text>
<text x="58.7" y="77.6">5</text>
<text x="58.7" y="74.1">4</text>
<text x="228" y="75.3">CH423_BIN_SDA</text>
<text x="269.7" y="75.8">10</text>
<text x="271.7" y="72.3">9</text>
<text x="275.2" y="74.1">SCL</text>
<text x="275.2" y="77.6">SDA</text>
<text x="292.1" y="77.6">OC12</text>
<text x="292.1" y="74.1">OC13</text>
<text x="302.3" y="75.8">19</text>
<text x="302.3" y="72.3">20</text>
<text x="348.7" y="75.3">LED02B</text>
<text x="364.6" y="75.3">LED10G</text>
<text x="380.4" y="73.6">LED19B</text>
<text x="396.3" y="73.6">LED27G</text>
<text x="396.3" y="77.1">LED27B</text>
<text x="43.9" y="80.8" transform="rotate(-90 43.9 80.8)">7</text>
<text x="47.4" y="80.8" transform="rotate(-90 47.4 80.8)">6</text>
<text x="49" y="79">GND</text>
<text x="100.7" y="83.7" transform="rotate(-90 100.7 83.7)">ISOL</text>
<text x="226.5" y="82.4">LED_CAT_16_23G</text>
<text x="269.7" y="79.4">11</text>
<text x="269.7" y="82.9">12</text>
<text x="275.2" y="81.1">GND</text>
<text x="292.1" y="81.1">OC11</text>
<text x="302.3" y="82.9">17</text>
<text x="302.3" y="79.4">18</text>
<text x="348.7" y="80.6">LED01G</text>
<text x="364.6" y="78.8">LED10B</text>
<text x="380.4" y="78.8">LED18G</text>
<text x="380.4" y="82.4">LED18B</text>
<text x="396.3" y="82.4">LED26G</text>
<text x="42.5" y="85.3" transform="rotate(-90 42.5 85.3)">7</text>
<text x="46" y="85.3" transform="rotate(-90 46 85.3)">6</text>
<text x="98.9" y="87.2" transform="rotate(-90 98.9 87.2)">4</text>
<text x="226.5" y="89.4">LED_CAT_21_31G</text>
<text x="226.7" y="85.9">LED_CAT_21_31B</text>
<text x="269.7" y="86.4">13</text>
<text x="269.7" y="90">14</text>
<text x="275.2" y="84.7">OC5</text>
<text x="275.2" y="88.2">OC6</text>
<text x="292.1" y="84.7">OC10</text>
<text x="294.1" y="88.2">OC9</text>
<text x="302.3" y="90">15</text>
<text x="302.3" y="86.4">16</text>
<text x="348.7" y="89.4">LED00G</text>
<text x="348.7" y="84.1">LED01B</text>
<text x="364.6" y="84.1">LED09G</text>
<text x="364.6" y="87.7">LED09B</text>
<text x="380.4" y="87.7">LED17G</text>
<text x="396.3" y="85.9">LED26B</text>
<text x="275.2" y="91.7">OC7</text>
<text x="294.1" y="91.7">OC8</text>
<text x="348.7" y="93">LED00B</text>
<text x="364.6" y="93">LED08G</text>
<text x="380.4" y="91.2">LED17B</text>
<text x="396.3" y="91.2">LED25G</text>
<text x="396.3" y="94.7">LED25B</text>
<text x="364.6" y="96.5">LED08B</text>
<text x="380.4" y="96.5">LED16G</text>
<text x="380.4" y="100">LED16B</text>
<text x="396.3" y="100">LED24G</text>
<text x="243.1" y="105.3">DEC_f</text>
<text x="271.7" y="105.8">1</text>
<text x="275.2" y="107.6">IO5</text>
<text x="295" y="107.6">IO4</text>
<text x="302.3" y="105.8">28</text>
<text x="324" y="105.3">DEC_e</text>
<text x="396.3" y="103.5">LED24B</text>
<text x="242.5" y="108.8">DEC_g</text>
<text x="271.7" y="109.4">2</text>
<text x="271.7" y="112.9">3</text>
<text x="275.2" y="111.1">IO6</text>
<text x="295" y="111.1">IO3</text>
<text x="302.3" y="112.9">26</text>
<text x="302.3" y="109.4">27</text>
<text x="324" y="108.8">DEC_d</text>
<text x="324" y="112.4">DEC_c</text>
<text x="235.3" y="119.4">DEC_DIG01</text>
<text x="235.3" y="115.9">DEC_DIG00</text>
<text x="271.7" y="116.4">4</text>
<text x="271.7" y="119.9">5</text>
<text x="275.2" y="114.7">IO7</text>
<text x="275.2" y="118.2">OC0</text>
<text x="294.2" y="118.2">VCC</text>
<text x="295" y="114.7">IO2</text>
<text x="302.3" y="119.9">24</text>
<text x="302.3" y="116.4">25</text>
<text x="324" y="119.4">DEC_b</text>
<text x="14.5" y="122.9">DEBUG_NRST</text>
<text x="235.3" y="122.9">DEC_DIG02</text>
<text x="271.7" y="123.5">6</text>
<text x="275.2" y="121.7">OC1</text>
<text x="275.2" y="125.2">OC2</text>
<text x="295" y="125.2">IO0</text>
<text x="295" y="121.7">IO1</text>
<text x="302.3" y="123.5">23</text>
<text x="324" y="122.9">DEC_a</text>
<text x="235.3" y="130">DEC_DIG04</text>
<text x="235.3" y="126.5">DEC_DIG03</text>
<text x="271.7" y="127">7</text>
<text x="271.7" y="130.5">8</text>
<text x="275.2" y="128.8">OC3</text>
<text x="292.1" y="128.8">OC15</text>
<text x="302.3" y="130.5">21</text>
<text x="302.3" y="127">22</text>
<text x="137.7" y="135.8">1</text>
<text x="141.1" y="137.6">VBAT</text>
<text x="180.9" y="137.6">VDD</text>
<text x="189.4" y="135.8">64</text>
<text x="227.1" y="137.1">CH423_DEC_SDA</text>
<text x="227.6" y="133.5">CH423_DEC_SCL</text>
<text x="269.7" y="137.6">10</text>
<text x="271.7" y="134.1">9</text>
<text x="275.2" y="132.3">OC4</text>
<text x="275.2" y="135.8">SCL</text>
<text x="292.1" y="135.8">OC13</text>
<text x="292.1" y="132.3">OC14</text>
<text x="302.3" y="137.6">19</text>
<text x="302.3" y="134.1">20</text>
<text x="137.7" y="139.3">2</text>
<text x="137.7" y="142.9">3</text>
<text x="141.1" y="141.1">PC13</text>
<text x="181.4" y="141.1">VSS</text>
<text x="189.4" y="142.9">62</text>
<text x="189.4" y="139.3">63</text>
<text x="269.7" y="141.1">11</text>
<text x="275.2" y="139.3">SDA</text>
<text x="275.2" y="142.9">GND</text>
<text x="292.1" y="142.9">OC11</text>
<text x="292.1" y="139.3">OC12</text>
<text x="302.3" y="141.1">18</text>
<text x="324" y="140.6">DEC_DIG11</text>
<text x="137.7" y="146.4">4</text>
<text x="137.7" y="149.9">5</text>
<text x="141.1" y="144.6">PC14-OSC32_IN</text>
<text x="141.1" y="148.2">PC15-OSC32_OUT</text>
<text x="181.8" y="148.2">PB8</text>
<text x="181.8" y="144.6">PB9</text>
<text x="189.4" y="149.9">60</text>
<text x="189.4" y="146.4">61</text>
<text x="204" y="149.4">DEBUG_BOOT0</text>
<text x="235.3" y="147.6">DEC_DIG06</text>
<text x="235.3" y="144.1">DEC_DIG05</text>
<text x="269.7" y="144.6">12</text>
<text x="269.7" y="148.2">13</text>
<text x="275.2" y="146.4">OC5</text>
<text x="275.2" y="149.9">OC6</text>
<text x="292.1" y="146.4">OC10</text>
<text x="294.1" y="149.9">OC9</text>
<text x="302.3" y="148.2">16</text>
<text x="302.3" y="144.6">17</text>
<text x="324" y="144.1">DEC_DIG10</text>
<text x="324" y="147.6">DEC_DIG09</text>
<text x="137.7" y="153.5">6</text>
<text x="141.1" y="151.7">PH0-OSC_IN</text>
<text x="141.1" y="155.2">PH1-OSC_OUT</text>
<text x="176.8" y="151.7">BOOT0</text>
<text x="181.8" y="155.2">PB7</text>
<text x="189.4" y="153.5">59</text>
<text x="204" y="152.9">CH423_BIN_SDA</text>
<text x="235.3" y="151.2">DEC_DIG07</text>
<text x="269.7" y="151.7">14</text>
<text x="275.2" y="153.5">OC7</text>
<text x="294.1" y="153.5">OC8</text>
<text x="302.3" y="151.7">15</text>
<text x="324" y="151.2">DEC_DIG08</text>
<text x="43.2" y="160.5">GND</text>
<text x="88.1" y="160">KEYPAD_OUTPUT_ROW_0</text>
<text x="106.2" y="156.5">DEBUG_NRST</text>
<text x="137.7" y="157">7</text>
<text x="137.7" y="160.5">8</text>
<text x="141.1" y="158.7">NRST</text>
<text x="181.8" y="158.7">PB6</text>
<text x="189.4" y="160.5">57</text>
<text x="189.4" y="157">58</text>
<text x="204" y="156.5">CH423_BIN_SCL</text>
<text x="49.3" y="167.9">GND</text>
<text x="88.1" y="163.5">KEYPAD_OUTPUT_ROW_1</text>
<text x="88.1" y="167">KEYPAD_OUTPUT_ROW_2</text>
<text x="135.6" y="167.6">10</text>
<text x="137.7" y="164">9</text>
<text x="141.1" y="162.3">PC0</text>
<text x="141.1" y="165.8">PC1</text>
<text x="181.8" y="165.8">PB4</text>
<text x="181.8" y="162.3">PB5</text>
<text x="189.4" y="167.6">55</text>
<text x="189.4" y="164">56</text>
<text x="204" y="167">CH423_DEC_SDA</text>
<text x="204" y="163.5">CH423_HEX_SDA</text>
<text x="242.9" y="167">HEX_f</text>
<text x="271.7" y="167.6">1</text>
<text x="302.3" y="167.6">28</text>
<text x="324" y="167">HEX_e</text>
<text x="88.1" y="170.6">KEYPAD_OUTPUT_ROW_3</text>
<text x="135.6" y="171.1">11</text>
<text x="141.1" y="169.3">PC2</text>
<text x="141.1" y="172.9">PC3</text>
<text x="181.6" y="172.9">PD2</text>
<text x="181.8" y="169.3">PB3</text>
<text x="189.4" y="171.1">54</text>
<text x="242.3" y="170.6">HEX_g</text>
<text x="271.7" y="171.1">2</text>
<text x="275.2" y="169.3">IO5</text>
<text x="275.2" y="172.9">IO6</text>
<text x="295" y="172.9">IO3</text>
<text x="295" y="169.3">IO4</text>
<text x="302.3" y="171.1">27</text>
<text x="324" y="170.6">HEX_d</text>
<text x="135.6" y="174.6">12</text>
<text x="135.6" y="178.2">13</text>
<text x="141.1" y="176.4">VSSA/VREF-</text>
<text x="141.1" y="179.9">VDDA/VREF+</text>
<text x="179.8" y="179.9">PC11</text>
<text x="179.8" y="176.4">PC12</text>
<text x="189.4" y="178.2">52</text>
<text x="189.4" y="174.6">53</text>
<text x="235.1" y="177.6">HEX_DIG00</text>
<text x="271.7" y="174.6">3</text>
<text x="271.7" y="178.2">4</text>
<text x="275.2" y="176.4">IO7</text>
<text x="275.2" y="179.9">OC0</text>
<text x="294.2" y="179.9">VCC</text>
<text x="295" y="176.4">IO2</text>
<text x="302.3" y="178.2">25</text>
<text x="302.3" y="174.6">26</text>
<text x="324" y="174.1">HEX_c</text>
<text x="112.7" y="184.7">LED_DEC</text>
<text x="113.6" y="181.2">LED_BIN</text>
<text x="135.6" y="181.7">14</text>
<text x="135.6" y="185.2">15</text>
<text x="141.1" y="183.4">PA0</text>
<text x="179.8" y="183.4">PC10</text>
<text x="189.4" y="185.2">50</text>
<text x="189.4" y="181.7">51</text>
<text x="235.1" y="184.7">HEX_DIG02</text>
<text x="235.1" y="181.2">HEX_DIG01</text>
<text x="271.7" y="181.7">5</text>
<text x="271.7" y="185.2">6</text>
<text x="275.2" y="183.4">OC1</text>
<text x="295" y="183.4">IO1</text>
<text x="302.3" y="185.2">23</text>
<text x="302.3" y="181.7">24</text>
<text x="324" y="181.2">HEX_b</text>
<text x="324" y="184.7">HEX_a</text>
<text x="112.5" y="188.2">LED_HEX</text>
<text x="113.3" y="191.7">LED_LSB</text>
<text x="135.6" y="188.7">16</text>
<text x="141.1" y="187">PA1</text>
<text x="141.1" y="190.5">PA2</text>
<text x="179.8" y="190.5">PA14</text>
<text x="179.8" y="187">PA15</text>
<text x="189.4" y="188.7">49</text>
<text x="204" y="188.2">SWD_SWCLK</text>
<text x="235.1" y="191.7">HEX_DIG04</text>
<text x="235.1" y="188.2">HEX_DIG03</text>
<text x="271.7" y="188.7">7</text>
<text x="275.2" y="187">OC2</text>
<text x="275.2" y="190.5">OC3</text>
<text x="292.1" y="190.5">OC15</text>
<text x="295" y="187">IO0</text>
<text x="302.3" y="188.7">22</text>
<text x="135.6" y="192.3">17</text>
<text x="135.6" y="195.8">18</text>
<text x="141.1" y="194">PA3</text>
<text x="141.1" y="197.6">VSS</text>
<text x="180.9" y="194">VDD</text>
<text x="181.4" y="197.6">VSS</text>
<text x="189.4" y="195.8">47</text>
<text x="189.4" y="192.3">48</text>
<text x="227.4" y="195.3">CH423_HEX_SCL</text>
<text x="271.7" y="192.3">8</text>
<text x="271.7" y="195.8">9</text>
<text x="275.2" y="194">OC4</text>
<text x="275.2" y="197.6">SCL</text>
<text x="292.1" y="197.6">OC13</text>
<text x="292.1" y="194">OC14</text>
<text x="302.3" y="195.8">20</text>
<text x="302.3" y="192.3">21</text>
<text x="92.3" y="202.3">KEYPAD_INPUT_COL_0</text>
<text x="135.6" y="199.3">19</text>
<text x="135.6" y="202.8">20</text>
<text x="141.1" y="201.1">VDD</text>
<text x="179.8" y="201.1">PA13</text>
<text x="189.4" y="202.8">45</text>
<text x="189.4" y="199.3">46</text>
<text x="204" y="202.3">USB_FS_DP</text>
<text x="204" y="198.8">SWD_SWDIO</text>
<text x="226.9" y="198.8">CH423_HEX_SDA</text>
<text x="269.7" y="199.3">10</text>
<text x="269.7" y="202.8">11</text>
<text x="275.2" y="201.1">SDA</text>
<text x="292.1" y="201.1">OC12</text>
<text x="302.3" y="202.8">18</text>
<text x="302.3" y="199.3">19</text>
<text x="92.3" y="209.4">KEYPAD_INPUT_COL_2</text>
<text x="92.3" y="205.8">KEYPAD_INPUT_COL_1</text>
<text x="135.6" y="206.4">21</text>
<text x="135.6" y="209.9">22</text>
<text x="141.1" y="204.6">PA4</text>
<text x="141.1" y="208.1">PA5</text>
<text x="179.8" y="208.1">PA11</text>
<text x="179.8" y="204.6">PA12</text>
<text x="189.4" y="209.9">43</text>
<text x="189.4" y="206.4">44</text>
<text x="204" y="205.8">USB_FS_DM</text>
<text x="235.1" y="209.4">HEX_DIG06</text>
<text x="235.1" y="205.8">HEX_DIG05</text>
<text x="269.7" y="206.4">12</text>
<text x="269.7" y="209.9">13</text>
<text x="275.2" y="204.6">GND</text>
<text x="275.2" y="208.1">OC5</text>
<text x="292.1" y="208.1">OC10</text>
<text x="292.1" y="204.6">OC11</text>
<text x="302.3" y="209.9">16</text>
<text x="302.3" y="206.4">17</text>
<text x="48.3" y="214.7">LED_BIN</text>
<text x="92.3" y="212.9">KEYPAD_INPUT_COL_3</text>
<text x="135.6" y="213.4">23</text>
<text x="141.1" y="211.7">PA6</text>
<text x="141.1" y="215.2">PA7</text>
<text x="179.8" y="211.7">PA10</text>
<text x="181.8" y="215.2">PA9</text>
<text x="189.4" y="213.4">42</text>
<text x="235.1" y="212.9">HEX_DIG07</text>
<text x="269.7" y="213.4">14</text>
<text x="275.2" y="211.7">OC6</text>
<text x="275.2" y="215.2">OC7</text>
<text x="294.1" y="215.2">OC8</text>
<text x="294.1" y="211.7">OC9</text>
<text x="302.3" y="213.4">15</text>
<text x="135.6" y="217">24</text>
<text x="135.6" y="220.5">25</text>
<text x="141.1" y="218.7">PC4</text>
<text x="181.8" y="218.7">PA8</text>
<text x="189.4" y="220.5">40</text>
<text x="189.4" y="217">41</text>
<text x="204" y="216.4">CH423_HEX_SCL</text>
<text x="204" y="220">DEBUG_MCO2</text>
<text x="47.5" y="227">LED_DEC</text>
<text x="92.3" y="227">KEYPAD_INPUT_COL_5</text>
<text x="92.3" y="223.5">KEYPAD_INPUT_COL_4</text>
<text x="135.6" y="224">26</text>
<text x="135.6" y="227.5">27</text>
<text x="141.1" y="222.3">PC5</text>
<text x="141.1" y="225.8">PB0</text>
<text x="181.8" y="225.8">PC8</text>
<text x="181.8" y="222.3">PC9</text>
<text x="189.4" y="227.5">38</text>
<text x="189.4" y="224">39</text>
<text x="104.1" y="230.5">DEBUG_BOOT1</text>
<text x="135.6" y="231.1">28</text>
<text x="141.1" y="229.3">PB1</text>
<text x="141.1" y="232.8">PB2</text>
<text x="181.8" y="232.8">PC6</text>
<text x="181.8" y="229.3">PC7</text>
<text x="189.4" y="231.1">37</text>
<text x="47.3" y="239.4">LED_HEX</text>
<text x="102.4" y="234.1">CH423_DEC_SCL</text>
<text x="135.6" y="234.6">29</text>
<text x="135.6" y="238.1">30</text>
<text x="141.1" y="236.4">PB10</text>
<text x="141.1" y="239.9">VCAP_1</text>
<text x="179.8" y="239.9">PB14</text>
<text x="179.8" y="236.4">PB15</text>
<text x="189.4" y="238.1">35</text>
<text x="189.4" y="234.6">36</text>
<text x="135.6" y="241.7">31</text>
<text x="135.6" y="245.2">32</text>
<text x="141.1" y="243.4">VSS</text>
<text x="179.8" y="243.4">PB13</text>
<text x="189.4" y="245.2">33</text>
<text x="189.4" y="241.7">34</text>
<text x="48" y="251.7">LED_LSB</text>
<text x="141.1" y="246.9">VDD</text>
<text x="179.8" y="246.9">PB12</text>
</g>
</svg>
